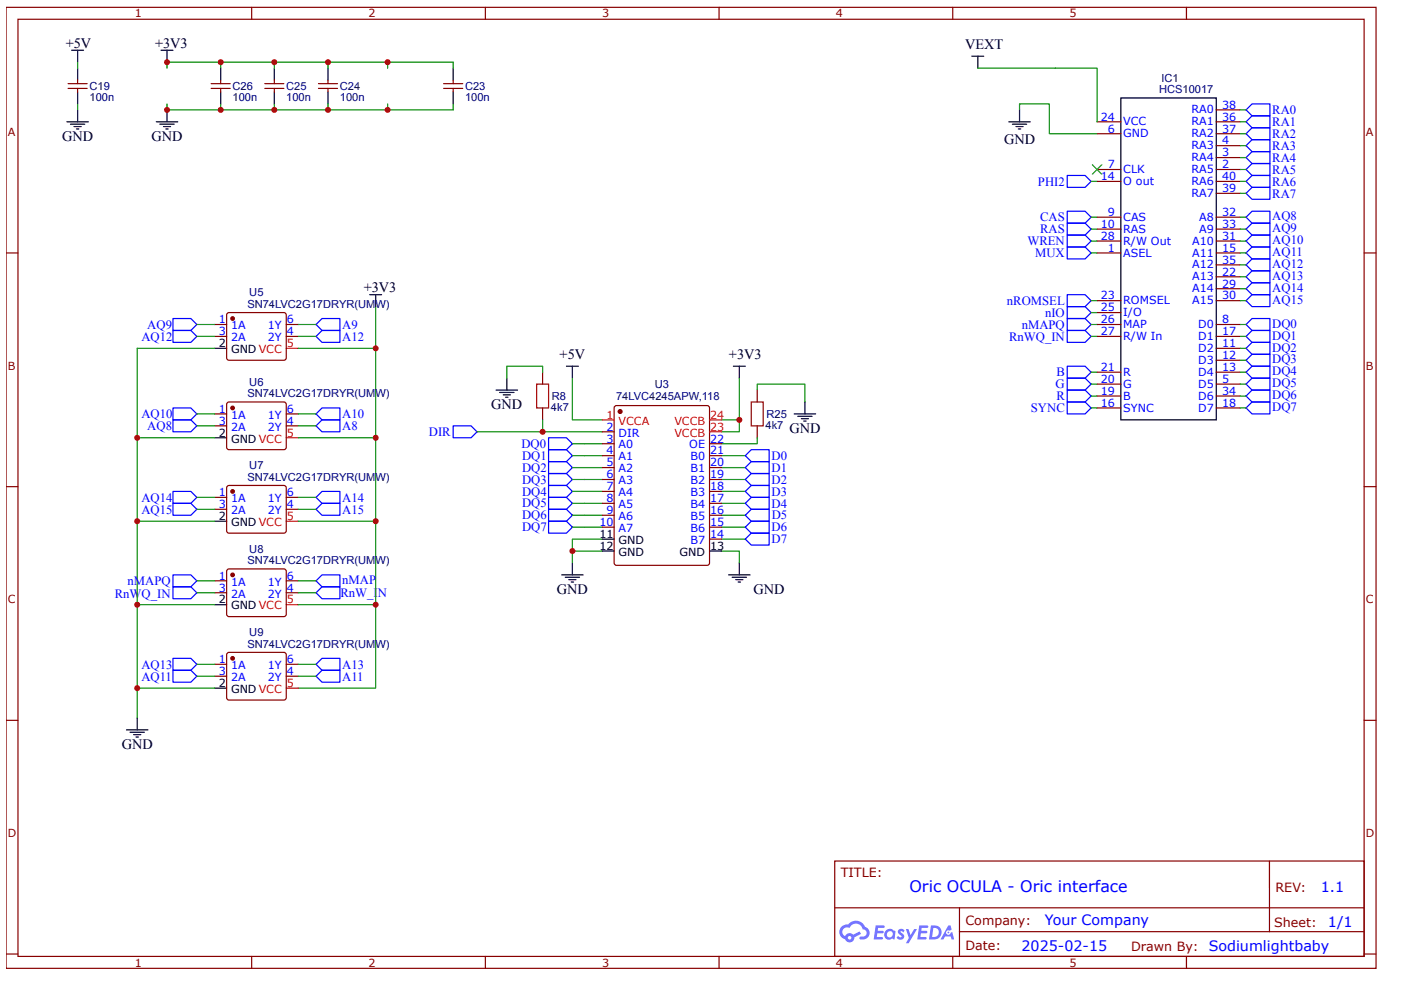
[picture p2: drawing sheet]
<svg xmlns="http://www.w3.org/2000/svg" width="297mm" height="210mm" viewBox="0 0 297 210" stroke-linecap="round" stroke-linejoin="round" font-family="sans-serif">
<g fill="none" stroke="#800" stroke-width=".25">
<path d="M1.3 1.6h290.4v203.7h-290.4zM3.8 4.1h285.4v198.7h-285.4zM53.4 1.6v2.5M102.9 1.6v2.5M152.5 1.6v2.5M202 1.6v2.5M251.6 1.6v2.5M1.3 53.6h2.5M289.2 53.6h2.5M1.3 103.2h2.5M289.2 103.2h2.5M1.3 152.7h2.5"/>
<path d="M289.2 152.7h2.5M177 182.6h112.2v20.2h-112.2zM177 192.5h112.1M203.4 197.5h85.7M203.4 192.5v10.1M269.1 182.6l.1 14.9M1.3 202.3h2.5M53.4 202.8v2.5M102.9 202.8v2.5M152.5 202.8v2.5M202 202.8v2.5M251.6 202.8v2.5"/>
<path d="M289.2 202.3h2.5"/>
</g>
<g fill="#58f">
<path d="M190.6 197.1l.5-.2 .4 .1 .3 .3-.3 .4a.33 .33 0 0 0-.2-.3 .33 .33 0 0 0-.4 .1l.1 .1a.85 .85 0 0 1 .6 .7 .85 .85 0 0 1-.3 .8l-.6 .1-.6-.4 .3-.4 .5 .3 .3-.1-.1-.2a.88 .88 0 0 1-.5-1.3z"/>
<path d="M192.1 197h.5l.5 1.3 .7-1.3h.6l-1.8 3h-.5l.6-1.1z"/>
<path d="M185.7 196.2h1.6l.2 .1-.1 .4h-1.2l-.1 .7h1.1l.2 .2-.3 .3h-1.1l-.1 .8h1.2l.1 .2-.1 .2-1.9 .1z"/>
<path d="M194.9 196.2h1.6l.3 .1-.1 .4h-1.3l-.1 .7h1.1l.2 .2-.3 .3h-1.1l-.1 .8h1.2l.2 .2-.2 .2-1.8 .1z"/>
<path d="M201.1 196.2h.4l.3 .9-.5 .2a.49 .49 0 0 0-.7 .2 .49 .49 0 0 0 .3 .7 .49 .49 0 0 0 .7-.4l.3-.2 .4 1.6h-.6l-.1-.7h-1.2l-.4 .7h-.6z"/>
<path d="M197.4 196.2l-.4 3h.9a1.51 1.51 0 0 0 1.7-1.5 1.51 1.51 0 0 0-1.7-1.5zM197.9 196.7a1.02 1.02 0 0 1 1.1 1.2 1.02 1.02 0 0 1-1.4 .8z"/>
<path d="M187.9 197.2a1.11 1.11 0 0 0-.3 1.6 1.11 1.11 0 0 0 1.6 .2l.5 .2 .2-1.7-.5-.2a1.01 1.01 0 0 0-1.5-.1zM188 198.1a.66 .66 0 0 1 1.3 0 .66 .66 0 0 1-1.3 0z"/>
<path d="M178.4 196.5a1.58 1.58 0 0 0 .8 2.6 1.01 1.01 0 0 0 1.1 .7 1.01 1.01 0 0 0 .8-1.1l1.5-.7-.4-.5-1.3 .7a1.02 1.02 0 0 0-1.7 .3 .99 .99 0 0 1-.5-1.4 .99 .99 0 0 1 1.4-.3 1.48 1.48 0 0 1 1.5-1 1.48 1.48 0 0 1 1.4 1.2 .82 .82 0 0 1 .7 1.1 .82 .82 0 0 1-1.2 .5l-.3 .1v.3a1.4 1.4 0 0 0 2-.6 1.4 1.4 0 0 0-.8-1.9 2.18 2.18 0 0 0-3.7-.5l-.7 .1zM179.7 198.8a.4 .4 0 0 1 .8 0 .4 .4 0 0 1-.8 0z"/>
<circle cx="201.1" cy="197.7" r=".19"/>
</g>
<g fill="none" stroke="#800" stroke-width=".25">
<path d="M14.4 18.7h4.1M14.4 17.7h4.1M16.5 17v.7M16.5 18.7v.8M44.8 18.7h4M44.8 17.7h4M46.8 17v.7M46.8 18.7v.8M56.1 18.7h4.1M56.1 17.7h4.1M58.2 17v.7M58.2 18.7v.8"/>
<path d="M67.5 18.7h4.1M67.5 17.7h4.1M69.5 17v.7M69.5 18.7v.8M94.1 18.7h4M94.1 17.7h4M96.1 17v.7M96.1 18.7v.8M115 78.9v2.5M115 86.5v2.5M160.5 82.7v2.5M160.5 90.3v2.5"/>
</g>
<g fill="none" stroke="#000" stroke-width=".25">
<path d="M15.2 10.7h2.5M16.5 10.7v2.5M16.5 14.5v2.5M16.5 19.5v2.5M34.1 10.7h2.6M35.4 10.7v2.5M46.8 14.5v2.5M46.8 19.5v2.5M58.2 14.5v2.5M58.2 19.5v2.5M69.5 14.5v2.5M69.5 19.5v2.5"/>
<path d="M96.1 14.5v2.5M96.1 19.5v2.5M14.2 25.8h4.5M14.9 26.3h3.1M15.7 26.8h1.5M16.2 27.3h.5M16.5 23.3v2.5M33.1 25.8h4.6M33.9 26.3h3M34.7 26.8h1.5M35.2 27.3h.5M35.4 23.3v2.5"/>
<path d="M120.1 77.6h2.5M121.4 77.6v2.6M155.5 77.6h2.5M156.8 77.6v2.6M105.2 82.7h4.5M105.9 83.2h3.1M106.7 83.7h1.5M107.2 84.2h.5M107.5 80.2v2.5M121.4 119.4v2.5M156.8 119.4v2.5M119.1 121.9h4.5"/>
<path d="M119.8 122.4h3.1M120.6 122.9h1.5M121.1 123.4h.5M154.5 121.9h4.5M155.2 122.4h3.1M156 122.9h1.5M156.5 123.4h.5"/>
</g>
<g fill="none" stroke="#080" stroke-width=".25">
<path d="M16.5 13.2v1.3M35.4 14.5v-1.3h34.1v1.3M46.8 13.2v1.3M58.2 13.2v1.3M69.5 13.2h26.6v1.3M82.2 13.2v1.3M16.5 22v1.3M35.4 22v1.3h34.1v-1.3M46.8 22v1.3M58.2 22v1.3M82.2 22v1.3M96.1 22v1.3h-26.6"/>
<path d="M115 78.9v-1.3h-7.5v2.6M101.1 91.6h26.6M115 89v2.6M121.4 80.2v8.8h6.3M121.4 96.6h6.3M121.4 99.1h6.3M121.4 94.1h6.3M153 96.6h5M153 99.1h5M153 89h3.8M156.8 80.2v11.4h-3.8M160.5 92.8v1.3h-7.5"/>
<path d="M121.4 101.7h6.3M121.4 104.2h6.3M121.4 106.7h6.3M121.4 109.2h6.3M121.4 111.8h6.3M121.4 116.8h6.3M127.7 114.3h-6.3v5.1M153 116.8h3.8v2.6M153 114.3h5M153 101.7h5M153 104.2h5M153 106.7h5"/>
<path d="M153 109.2h5M153 111.8h5"/>
</g>
<g fill="none" stroke="#00f" stroke-width=".25">
<path d="M96.1 90.3h3.8l1.2 1.3-1.2 1.2h-3.8zM116.3 97.9h3.8l1.3 1.2-1.3 1.3h-3.8zM116.3 95.3h3.8l1.3 1.3-1.3 1.3h-3.8zM116.3 92.8h3.8l1.3 1.3-1.3 1.2h-3.8zM158 99.1l1.3-1.2h3.8v2.5h-3.8zM159.3 95.3h3.8v2.6h-3.8l-1.3-1.3zM116.3 110.5h3.8l1.3 1.3-1.3 1.2h-3.8zM116.3 108h3.8l1.3 1.2-1.3 1.3h-3.8zM116.3 105.5h3.8l1.3 1.2-1.3 1.3h-3.8zM116.3 102.9h3.8l1.3 1.3-1.3 1.3h-3.8zM116.3 100.4h3.8l1.3 1.3-1.3 1.2h-3.8zM158 114.3l1.3-1.3h3.8v2.6h-3.8z"/>
<path d="M158 111.8l1.3-1.3h3.8v2.5h-3.8zM158 109.2l1.3-1.2h3.8v2.5h-3.8zM158 104.2l1.3-1.3h3.8v2.6h-3.8zM158 101.7l1.3-1.3h3.8v2.5h-3.8zM159.3 105.5h3.8v2.5h-3.8l-1.3-1.3z"/>
</g>
<path d="M113.8 81.4h2.5v5.1h-2.5zM159.3 85.2h2.5v5.1h-2.5z" fill="none" stroke="#a00000" stroke-width=".25"/>
<circle cx="131.5" cy="87.3" r=".38" fill="#800"/>
<g fill="none" stroke="#800" stroke-width=".25">
<path d="M130.3 86.2l.4-.2h19.2l.5 .2v33.2l-.2 .4-19.5 .1-.4-.3z"/>
<circle cx="131.5" cy="87.3" r=".38"/>
</g>
<circle cx="131.5" cy="87.3" r=".38" fill="#800"/>
<g fill="none" stroke="#800" stroke-width=".25">
<path d="M232.6 35.9h5M232.6 28.4h5M232.6 38.5h5M232.6 25.8h5M257.9 35.9h5M257.9 33.4h5M257.9 30.9h5M257.9 28.4h5M257.9 38.5h5M257.9 25.8h5M257.9 23.3h5M232.6 53.6h5"/>
<path d="M232.6 46h5M232.6 48.6h5M232.6 51.1h5M257.9 53.6h5M257.9 46h5M257.9 48.6h5M257.9 58.7h5M257.9 51.1h5M257.9 56.2h5M257.9 41h5M45.5 68.8h2.6M45.5 71.3h2.6"/>
<path d="M60.7 68.8h2.5M60.7 71.3h2.5M232.6 68.8h5M232.6 78.9h5M232.6 71.3h5M232.6 63.7h5M232.6 66.3h5M257.9 68.8h5M257.9 73.9h5M257.9 76.4h5M257.9 78.9h5M257.9 71.3h5"/>
<path d="M257.9 63.7h5M257.9 61.2h5M127.7 91.6h2.5M127.7 94.1h2.5M127.7 96.6h2.5M127.7 99.1h2.5M150.4 94.1h2.6M150.4 96.6h2.6M150.4 99.1h2.6M232.6 81.4h5M232.6 86.5h5M232.6 84h5"/>
<path d="M257.9 81.4h5M257.9 86.5h5M257.9 84h5M127.7 101.7h2.5M127.7 104.2h2.5M127.7 106.7h2.5M127.7 109.2h2.5M127.7 111.8h2.5M150.4 101.7h2.6M150.4 104.2h2.6M150.4 106.7h2.6M150.4 109.2h2.6"/>
<path d="M150.4 111.8h2.6M150.4 114.3h2.6"/>
<circle cx="131.5" cy="87.3" r=".38"/>
</g>
<path d="M60.7 73.9h2.5M127.7 89h2.5M150.4 89h2.6M150.4 91.6h2.6" fill="none" stroke="#f00" stroke-width=".25"/>
<g fill="none" stroke="#000" stroke-width=".25">
<path d="M206 11.9h2.6M207.3 11.9v2.6M213.9 25.8h4.5M214.6 26.3h3.1M215.4 26.8h1.5M215.9 27.3h.5M216.2 23.3v2.5M237.6 20.8h20.3v68.2h-20.3zM45.5 73.9h2.6M78.4 62.5h2.5M79.7 62.5v2.5M168.4 87.8h4.5"/>
<path d="M169.1 88.3h3.1M169.9 88.8h1.5M170.4 89.3h.5M170.7 85.2v2.6M127.7 114.3h2.5M127.7 116.8h2.5M150.4 116.8h2.6M26.8 154.8h4.6M27.6 155.3h3M28.3 155.8h1.5M28.8 156.3h.5M29.1 152.2v2.6"/>
</g>
<g fill="none" stroke="#00f" stroke-width=".25">
<path d="M226.3 37.2h3.8l1.2 1.3-1.2 1.2h-3.8zM264.2 23.3l1.3-1.3h3.7v2.6h-3.7zM264.2 28.4l1.3-1.3h3.7v2.5h-3.7zM264.2 33.4l1.3-1.3h3.7v2.6h-3.7zM264.2 38.5l1.3-1.3h3.7v2.5h-3.7zM265.5 24.6h3.7v2.5h-3.7l-1.3-1.3zM265.5 29.6h3.7v2.5h-3.7l-1.3-1.2zM265.5 34.7h3.7v2.5h-3.7l-1.3-1.3zM265.5 39.7h3.7v2.6h-3.7l-1.3-1.3zM226.3 44.8h3.8l1.2 1.2-1.2 1.3h-3.8zM226.3 47.3h3.8l1.2 1.3-1.2 1.2h-3.8zM226.3 49.8h3.8l1.2 1.3-1.2 1.3h-3.8z"/>
<path d="M226.3 52.4h3.8l1.2 1.2-1.2 1.3h-3.8zM264.2 46l1.3-1.2h3.7v2.5h-3.7zM264.2 48.6l1.3-1.3h3.7v2.5h-3.7zM264.2 51.1l1.3-1.3h3.7v2.6h-3.7zM264.2 53.6l1.3-1.2h3.7v2.5h-3.7zM264.2 56.2l1.3-1.3h3.7v2.5h-3.7zM264.2 58.7l1.3-1.3h3.7v2.6h-3.7zM36.7 70.1h3.8l1.2 1.2-1.2 1.3h-3.8zM36.7 67.5h3.8l1.2 1.3-1.2 1.3h-3.8zM67 71.3l1.3-1.2h3.8v2.5h-3.8zM68.3 67.5h3.8v2.6h-3.8l-1.3-1.3zM226.3 62.5h3.8l1.2 1.2-1.2 1.3h-3.8z"/>
<path d="M226.3 65h3.8l1.2 1.3-1.2 1.2h-3.8zM226.3 67.5h3.8l1.2 1.3-1.2 1.3h-3.8zM226.3 70.1h3.8l1.2 1.2-1.2 1.3h-3.8zM226.3 77.6h3.8l1.2 1.3-1.2 1.3h-3.8zM264.2 61.2l1.3-1.2h3.7v2.5h-3.7zM264.2 71.3l1.3-1.2h3.7v2.5h-3.7zM264.2 76.4l1.3-1.3h3.7v2.5h-3.7zM264.2 78.9l1.3-1.3h3.7v2.6h-3.7zM265.5 62.5h3.7v2.5h-3.7l-1.3-1.3zM265.5 67.5h3.7v2.6h-3.7l-1.3-1.3zM265.5 72.6h3.7v2.5h-3.7l-1.3-1.2zM36.7 86.5h3.8l1.2 1.3-1.2 1.2h-3.8z"/>
<path d="M36.7 89h3.8l1.2 1.3-1.2 1.3h-3.8zM67 87.8l1.3-1.3h3.8v2.5h-3.8zM68.3 89h3.8v2.6h-3.8l-1.3-1.3zM226.3 80.2h3.8l1.2 1.2-1.2 1.3h-3.8zM226.3 82.7h3.8l1.2 1.3-1.2 1.2h-3.8zM226.3 85.2h3.8l1.2 1.3-1.2 1.3h-3.8zM264.2 81.4l1.3-1.2h3.7v2.5h-3.7zM264.2 84l1.3-1.3h3.7v2.5h-3.7zM264.2 86.5l1.3-1.3h3.7v2.6h-3.7zM36.7 106.7h3.8l1.2 1.3-1.2 1.2h-3.8zM36.7 104.2h3.8l1.2 1.3-1.2 1.2h-3.8zM67 108l1.3-1.3h3.8v2.5h-3.8z"/>
<path d="M67 105.5l1.3-1.3h3.8v2.5h-3.8zM36.7 124.4h3.8l1.2 1.3-1.2 1.2h-3.8zM36.7 139.6h3.8l1.2 1.2-1.2 1.3h-3.8zM36.7 121.9h3.8l1.2 1.3-1.2 1.2h-3.8zM67 125.7l1.3-1.3h3.8v2.5h-3.8zM68.3 121.9h3.8v2.5h-3.8l-1.3-1.2zM36.7 142.1h3.8l1.2 1.3-1.2 1.2h-3.8zM67 140.8l1.3-1.2h3.8v2.5h-3.8zM67 143.4l1.3-1.3h3.8v2.5h-3.8z"/>
</g>
<g fill="none" stroke="#080" stroke-width=".25">
<path d="M207.3 14.5h25.3v11.3M216.2 23.3v-1.3h6.3v6.4h10.1M231.3 38.5h1.3M262.9 38.5h1.3M262.9 23.3h1.3M262.9 25.8h1.3M262.9 28.4h1.3M262.9 30.9h1.3M262.9 33.4h1.3M262.9 35.9h1.3M231.3 46h1.3M231.3 48.6h1.3"/>
<path d="M231.3 51.1h1.3M231.3 53.6h1.3M262.9 46h1.3M262.9 48.6h1.3M262.9 51.1h1.3M262.9 53.6h1.3M262.9 41h1.3M262.9 56.2h1.3M262.9 58.7h1.3M29.1 73.9v78.3M79.7 65v80.9h-16.5M231.3 63.7h1.3"/>
<path d="M231.3 66.3h1.3M231.3 68.8h1.3M231.3 71.3h1.3M231.3 78.9h1.3M262.9 63.7h1.3M262.9 68.8h1.3M262.9 71.3h1.3M262.9 78.9h1.3M262.9 61.2h1.3M262.9 73.9h1.3M262.9 76.4h1.3M160.5 82.7v-1.3h10.2v3.8"/>
<path d="M231.3 81.4h1.3M231.3 84h1.3M231.3 86.5h1.3M262.9 81.4h1.3M262.9 84h1.3M262.9 86.5h1.3"/>
</g>
<path d="M231.6 34.9l2 2zM231.6 36.9l2-2z" fill="#000"/>
<path d="M231.6 34.9l2 2M233.6 34.9l-2 2" fill="none" stroke="#3c3" stroke-width=".25"/>
<circle cx="49.3" cy="67.5" r=".38" fill="#800"/>
<g fill="none" stroke="#800" stroke-width=".25">
<path d="M48.1 66.5l.5-.2h11.8l.3 .5-.1 9.3-.4 .3-11.9-.1-.2-.4zM45.5 87.8h2.6M45.5 90.3h2.6M60.7 87.8h2.5M60.7 90.3h2.5"/>
<circle cx="49.3" cy="67.5" r=".38"/>
</g>
<path d="M60.7 92.8h2.5" fill="none" stroke="#f00" stroke-width=".25"/>
<path d="M45.5 92.8h2.6" fill="none" stroke="#000" stroke-width=".25"/>
<circle cx="49.3" cy="86.5" r=".38" fill="#800"/>
<g fill="none" stroke="#800" stroke-width=".25">
<path d="M48.1 85.5l.5-.3 11.8 .1 .3 .4-.1 9.4-.4 .2h-11.9l-.2-.5zM45.5 105.5h2.6M45.5 108h2.6M60.7 105.5h2.5M60.7 108h2.5"/>
<circle cx="49.3" cy="86.5" r=".38"/>
</g>
<path d="M60.7 110.5h2.5" fill="none" stroke="#f00" stroke-width=".25"/>
<path d="M45.5 110.5h2.6" fill="none" stroke="#000" stroke-width=".25"/>
<circle cx="49.3" cy="104.2" r=".38" fill="#800"/>
<g fill="none" stroke="#800" stroke-width=".25">
<path d="M48.1 103.2l.5-.3 11.8 .1 .3 .4-.1 9.4-.4 .2h-11.9l-.2-.5zM45.5 123.2h2.6M45.5 125.7h2.6M60.7 123.2h2.5M60.7 125.7h2.5"/>
<circle cx="49.3" cy="104.2" r=".38"/>
</g>
<path d="M60.7 128.2h2.5" fill="none" stroke="#f00" stroke-width=".25"/>
<path d="M45.5 128.2h2.6" fill="none" stroke="#000" stroke-width=".25"/>
<circle cx="49.3" cy="121.9" r=".38" fill="#800"/>
<g fill="none" stroke="#800" stroke-width=".25">
<path d="M48.1 120.9l.5-.3 11.8 .1 .3 .4-.1 9.4-.4 .2h-11.9l-.2-.5zM45.5 140.8h2.6M45.5 143.4h2.6M60.7 140.8h2.5M60.7 143.4h2.5"/>
<circle cx="49.3" cy="121.9" r=".38"/>
</g>
<path d="M60.7 145.9h2.5" fill="none" stroke="#f00" stroke-width=".25"/>
<path d="M45.5 145.9h2.6" fill="none" stroke="#000" stroke-width=".25"/>
<circle cx="49.3" cy="139.6" r=".38" fill="#800"/>
<g fill="none" stroke="#800" stroke-width=".25">
<path d="M48.1 138.6l.5-.3 11.8 .1 .3 .4-.1 9.4-.4 .2h-11.9l-.2-.5z"/>
<circle cx="49.3" cy="139.6" r=".38"/>
</g>
<g fill="none" stroke="#080" stroke-width=".25">
<path d="M29.1 73.9h16.4M41.7 68.8h3.8M41.7 71.3h3.8M63.2 73.9h16.5M63.2 68.8h3.8M63.2 71.3h3.8M29.1 92.8h16.4M41.7 87.8h3.8M41.7 90.3h3.8M63.2 92.8h16.5M63.2 87.8h3.8M63.2 90.3h3.8"/>
<path d="M29.1 110.5h16.4M41.7 105.5h3.8M41.7 108h3.8M63.2 110.5h16.5M63.2 105.5h3.8M63.2 108h3.8M29.1 128.2h16.4M41.7 123.2h3.8M41.7 125.7h3.8M63.2 128.2h16.5M63.2 123.2h3.8M63.2 125.7h3.8"/>
<path d="M29.1 145.9h16.4M41.7 140.8h3.8M41.7 143.4h3.8M63.2 140.8h3.8M63.2 143.4h3.8"/>
</g>
<g fill="#c00">
<circle cx="35.4" cy="13.2" r=".63"/>
<circle cx="35.4" cy="23.3" r=".63"/>
<circle cx="46.8" cy="13.2" r=".63"/>
<circle cx="46.8" cy="23.3" r=".63"/>
<circle cx="58.2" cy="23.3" r=".63"/>
<circle cx="58.2" cy="13.2" r=".63"/>
<circle cx="121.4" cy="116.8" r=".63"/>
<circle cx="69.5" cy="13.2" r=".63"/>
<circle cx="69.5" cy="23.3" r=".63"/>
<circle cx="82.2" cy="13.2" r=".63"/>
<circle cx="82.2" cy="23.3" r=".63"/>
<circle cx="156.8" cy="89" r=".63"/>
<circle cx="115" cy="91.6" r=".63"/>
<circle cx="29.1" cy="92.8" r=".63"/>
<circle cx="29.1" cy="110.5" r=".63"/>
<circle cx="29.1" cy="128.2" r=".63"/>
<circle cx="29.1" cy="145.9" r=".63"/>
<circle cx="79.7" cy="73.9" r=".63"/>
<circle cx="79.7" cy="92.8" r=".63"/>
<circle cx="79.7" cy="128.2" r=".63"/>
<circle cx="79.7" cy="110.5" r=".63"/>
</g>
<text font-size="3.4" fill="#00f" x="192.8" y="189">Oric OCULA - Oric interface</text>
<g font-size="3">
<text x="13.9" y="10.2">+5V</text>
<text x="32.9" y="10.2">+3V3</text>
<text x="204.6" y="10.5">VEXT</text>
<text x="13.2" y="29.9">GND</text>
<text x="32.1" y="29.9">GND</text>
<text x="212.9" y="30.6">GND</text>
<text x="77.1" y="62">+3V3</text>
<text x="118.7" y="76.1">+5V</text>
<text x="154.5" y="76.1">+3V3</text>
<text x="104.2" y="86.7">GND</text>
<text x="167.4" y="91.8">GND</text>
<text x="118.1" y="125.9">GND</text>
<text x="159.8" y="125.9">GND</text>
<text x="25.8" y="158.8">GND</text>
</g>
<g font-size="3" fill="#00f">
<text x="280" y="189.2">1.1</text>
<text x="221.5" y="196">Your Company</text>
<text x="281.5" y="196.6">1/1</text>
<text x="216.6" y="201.6">2025-02-15</text>
</g>
<g font-size="2.7" fill="#00f">
<text x="269.8" y="24.2">RA0</text>
<text x="269.8" y="26.8">RA1</text>
<text x="269.8" y="29.3">RA2</text>
<text x="269.8" y="31.8">RA3</text>
<text x="269.8" y="34.3">RA4</text>
<text x="220.1" y="39.4">PHI2</text>
<text x="269.8" y="36.9">RA5</text>
<text x="269.8" y="39.4">RA6</text>
<text x="269.8" y="41.9">RA7</text>
<text x="220.5" y="47">CAS</text>
<text x="269.8" y="46.7">AQ8</text>
<text x="217.8" y="52">WREN</text>
<text x="220.5" y="49.5">RAS</text>
<text x="269.8" y="49.3">AQ9</text>
<text x="269.8" y="51.8">AQ10</text>
<text x="219.5" y="54.5">MUX</text>
<text x="269.8" y="54.3">AQ11</text>
<text x="269.8" y="56.8">AQ12</text>
<text x="269.8" y="59.4">AQ13</text>
<text x="213.5" y="64.7">nROMSEL</text>
<text x="269.8" y="61.9">AQ14</text>
<text x="269.8" y="64.4">AQ15</text>
<text x="31.2" y="69.7">AQ9</text>
<text x="72.6" y="69.7">A9</text>
<text x="216.6" y="69.8">nMAPQ</text>
<text x="221.6" y="67.2">nIO</text>
<text x="269.8" y="69.5">DQ0</text>
<text x="30" y="72.3">AQ12</text>
<text x="72.6" y="72.3">A12</text>
<text x="213.9" y="72.3">RnWQ_IN</text>
<text x="269.8" y="72">DQ1</text>
<text x="269.8" y="74.5">DQ2</text>
<text x="269.8" y="77.1">DQ3</text>
<text x="223.8" y="82.4">G</text>
<text x="224" y="79.8">B</text>
<text x="269.8" y="79.6">DQ4</text>
<text x="269.8" y="82.1">DQ5</text>
<text x="30" y="88.7">AQ10</text>
<text x="72.6" y="88.7">A10</text>
<text x="218.6" y="87.4">SYNC</text>
<text x="224" y="84.9">R</text>
<text x="269.8" y="84.6">DQ6</text>
<text x="269.8" y="87.2">DQ7</text>
<text x="31.2" y="91.2">AQ8</text>
<text x="72.6" y="91.2">A8</text>
<text x="90.9" y="92.5">DIR</text>
<text x="110.6" y="95">DQ0</text>
<text x="110.7" y="100">DQ2</text>
<text x="110.7" y="97.5">DQ1</text>
<text x="163.6" y="100">D1</text>
<text x="163.6" y="97.5">D0</text>
<text x="30" y="106.4">AQ14</text>
<text x="72.6" y="106.4">A14</text>
<text x="110.7" y="107.6">DQ5</text>
<text x="110.7" y="105.1">DQ4</text>
<text x="110.7" y="102.5">DQ3</text>
<text x="163.6" y="107.6">D4</text>
<text x="163.6" y="105.1">D3</text>
<text x="163.6" y="102.6">D2</text>
<text x="30" y="108.9">AQ15</text>
<text x="72.6" y="108.9">A15</text>
<text x="110.7" y="112.7">DQ7</text>
<text x="110.7" y="110.1">DQ6</text>
<text x="163.6" y="112.7">D6</text>
<text x="163.6" y="110.1">D5</text>
<text x="163.6" y="115.2">D7</text>
<text x="27" y="124">nMAPQ</text>
<text x="72.6" y="123.8">nMAP</text>
<text x="24.3" y="126.7">RnWQ_IN</text>
<text x="72.2" y="126.5">RnW_IN</text>
<text x="30" y="141.8">AQ13</text>
<text x="72.6" y="141.8">A13</text>
<text x="30" y="144.3">AQ11</text>
<text x="72.6" y="144.3">A11</text>
</g>
<g font-size="2.7" fill="#800">
<text x="178.2" y="185.8">TITLE:</text>
<text x="270.4" y="189.2">REV:</text>
<text x="204.7" y="196">Company:</text>
<text x="270.2" y="196.5">Sheet:</text>
<text x="204.7" y="201.5">Date:</text>
<text x="239.8" y="201.6">Drawn By: Sodiumlightbaby</text>
</g>
<g font-size="2.4" fill="#800">
<text x="28.6" y="3.7">1</text>
<text x="78.1" y="3.7">2</text>
<text x="127.7" y="3.7">3</text>
<text x="177.2" y="3.7">4</text>
<text x="226.8" y="3.7">5</text>
<text x="1.7" y="28.9">A</text>
<text x="289.6" y="28.9">A</text>
<text x="1.7" y="78.4">B</text>
<text x="289.6" y="78.4">B</text>
<text x="1.7" y="128">C</text>
<text x="289.6" y="128">C</text>
<text x="1.7" y="177.5">D</text>
<text x="289.6" y="177.5">D</text>
<text x="28.6" y="204.9">1</text>
<text x="78.1" y="204.9">2</text>
<text x="127.7" y="204.9">3</text>
<text x="177.2" y="204.9">4</text>
<text x="226.8" y="204.9">5</text>
</g>
<g font-size="2.4" fill="#000080">
<text x="246.3" y="17.5">IC1</text>
<text x="19" y="21.3">100n</text>
<text x="19" y="19.1">C19</text>
<text x="49.3" y="21.3">100n</text>
<text x="49.3" y="19.1">C26</text>
<text x="60.7" y="21.3">100n</text>
<text x="60.7" y="19.1">C25</text>
<text x="72.1" y="21.3">100n</text>
<text x="72.1" y="19.1">C24</text>
<text x="98.6" y="21.3">100n</text>
<text x="98.6" y="19.1">C23</text>
<text x="245.7" y="19.8">HCS10017</text>
<text x="52.4" y="65.3">SN74LVC2G17DRYR(UMW)</text>
<text x="52.9" y="62.9">U5</text>
<text x="52.9" y="81.8">U6</text>
<text x="138.8" y="82.3">U3</text>
<text x="52.4" y="84.2">SN74LVC2G17DRYR(UMW)</text>
<text x="116.8" y="87.2">4k7</text>
<text x="117" y="84.8">R8</text>
<text x="130.6" y="84.8">74LVC4245APW,118</text>
<text x="162.5" y="88.6">R25</text>
<text x="162.3" y="91">4k7</text>
<text x="52.4" y="101.9">SN74LVC2G17DRYR(UMW)</text>
<text x="52.9" y="99.5">U7</text>
<text x="52.4" y="119.6">SN74LVC2G17DRYR(UMW)</text>
<text x="52.9" y="117.2">U8</text>
<text x="52.4" y="137.3">SN74LVC2G17DRYR(UMW)</text>
<text x="52.9" y="134.9">U9</text>
</g>
<g font-size="2.4" fill="#00f">
<text x="259.1" y="23">38</text>
<text x="233.4" y="25.6">24</text>
<text x="234.9" y="28.1">6</text>
<text x="238.2" y="29.1">GND</text>
<text x="238.2" y="26.6">VCC</text>
<text x="252.6" y="26.6">RA1</text>
<text x="252.6" y="29.1">RA2</text>
<text x="252.6" y="24.1">RA0</text>
<text x="259.1" y="25.6">36</text>
<text x="259.1" y="28.1">37</text>
<text x="234.9" y="35.7">7</text>
<text x="252.6" y="34.2">RA4</text>
<text x="252.6" y="31.6">RA3</text>
<text x="259.1" y="35.7">2</text>
<text x="259.1" y="33.2">3</text>
<text x="259.1" y="30.6">4</text>
<text x="233.4" y="38.2">14</text>
<text x="238.2" y="36.7">CLK</text>
<text x="238.2" y="39.2">O out</text>
<text x="252.6" y="36.7">RA5</text>
<text x="252.6" y="41.8">RA7</text>
<text x="252.6" y="39.2">RA6</text>
<text x="259.1" y="40.7">39</text>
<text x="259.1" y="38.2">40</text>
<text x="234.9" y="45.8">9</text>
<text x="238.2" y="46.8">CAS</text>
<text x="254.3" y="46.8">A8</text>
<text x="259.1" y="45.8">32</text>
<text x="233.4" y="48.3">10</text>
<text x="233.4" y="50.9">28</text>
<text x="234.9" y="53.4">1</text>
<text x="238.2" y="49.3">RAS</text>
<text x="238.2" y="51.9">R/W Out</text>
<text x="252.8" y="51.9">A10</text>
<text x="254.3" y="49.3">A9</text>
<text x="259.1" y="53.4">15</text>
<text x="259.1" y="50.9">31</text>
<text x="259.1" y="48.3">33</text>
<text x="238.2" y="54.4">ASEL</text>
<text x="252.8" y="54.4">A11</text>
<text x="252.8" y="59.4">A13</text>
<text x="252.8" y="56.9">A12</text>
<text x="259.1" y="58.4">22</text>
<text x="259.1" y="55.9">35</text>
<text x="233.4" y="63.5">23</text>
<text x="238.2" y="64.5">ROMSEL</text>
<text x="252.8" y="62">A14</text>
<text x="252.8" y="64.5">A15</text>
<text x="259.1" y="61">29</text>
<text x="259.1" y="63.5">30</text>
<text x="46.4" y="71.1">3</text>
<text x="46.4" y="68.5">1</text>
<text x="49" y="69.8">1A</text>
<text x="56.8" y="69.8">1Y</text>
<text x="60.8" y="68.5">6</text>
<text x="60.8" y="71.1">4</text>
<text x="233.4" y="66">25</text>
<text x="233.4" y="68.5">26</text>
<text x="233.4" y="71.1">27</text>
<text x="238.2" y="67">I/O</text>
<text x="238.2" y="69.6">MAP</text>
<text x="254.1" y="69.6">D0</text>
<text x="259.1" y="68.5">8</text>
<text x="259.1" y="71.1">17</text>
<text x="49" y="72.3">2A</text>
<text x="56.8" y="72.3">2Y</text>
<text x="238.2" y="72.1">R/W In</text>
<text x="254.1" y="74.6">D2</text>
<text x="254.1" y="77.1">D3</text>
<text x="254.1" y="72.1">D1</text>
<text x="259.1" y="73.6">11</text>
<text x="259.1" y="76.1">12</text>
<text x="233.4" y="83.7">19</text>
<text x="233.4" y="81.2">20</text>
<text x="233.4" y="78.7">21</text>
<text x="238.2" y="82.2">G</text>
<text x="238.2" y="79.7">R</text>
<text x="254.1" y="82.2">D5</text>
<text x="254.1" y="79.7">D4</text>
<text x="259.1" y="81.2">5</text>
<text x="259.1" y="78.7">13</text>
<text x="259.1" y="83.7">34</text>
<text x="46.4" y="87.5">1</text>
<text x="49" y="88.8">1A</text>
<text x="56.8" y="88.8">1Y</text>
<text x="60.8" y="87.5">6</text>
<text x="233.4" y="86.2">16</text>
<text x="238.2" y="87.3">SYNC</text>
<text x="238.2" y="84.7">B</text>
<text x="254.1" y="87.3">D7</text>
<text x="254.1" y="84.7">D6</text>
<text x="259.1" y="86.2">18</text>
<text x="46.4" y="90">3</text>
<text x="49" y="91.3">2A</text>
<text x="56.8" y="91.3">2Y</text>
<text x="60.8" y="90">4</text>
<text x="128.6" y="91.3">2</text>
<text x="128.6" y="93.8">3</text>
<text x="131.1" y="92.6">DIR</text>
<text x="131.1" y="95.1">A0</text>
<text x="146.1" y="95.1">OE</text>
<text x="150.6" y="93.8">22</text>
<text x="128.6" y="96.4">4</text>
<text x="128.6" y="98.9">5</text>
<text x="128.6" y="101.4">6</text>
<text x="131.1" y="97.6">A1</text>
<text x="131.1" y="100.1">A2</text>
<text x="146.4" y="100.1">B1</text>
<text x="146.4" y="97.6">B0</text>
<text x="150.6" y="101.4">19</text>
<text x="150.6" y="98.9">20</text>
<text x="150.6" y="96.4">21</text>
<text x="46.4" y="107.7">3</text>
<text x="46.4" y="105.2">1</text>
<text x="49" y="106.5">1A</text>
<text x="56.8" y="106.5">1Y</text>
<text x="60.8" y="105.2">6</text>
<text x="60.8" y="107.7">4</text>
<text x="128.6" y="103.9">7</text>
<text x="128.6" y="106.5">8</text>
<text x="131.1" y="102.7">A3</text>
<text x="131.1" y="105.2">A4</text>
<text x="131.1" y="107.7">A5</text>
<text x="146.4" y="107.7">B4</text>
<text x="146.4" y="105.2">B3</text>
<text x="146.4" y="102.7">B2</text>
<text x="150.6" y="106.5">17</text>
<text x="150.6" y="103.9">18</text>
<text x="49" y="109">2A</text>
<text x="56.8" y="109">2Y</text>
<text x="127.1" y="111.5">10</text>
<text x="128.6" y="109">9</text>
<text x="131.1" y="110.3">A6</text>
<text x="131.1" y="112.8">A7</text>
<text x="146.4" y="112.8">B6</text>
<text x="146.4" y="110.3">B5</text>
<text x="150.6" y="111.5">15</text>
<text x="150.6" y="109">16</text>
<text x="146.4" y="115.3">B7</text>
<text x="150.6" y="114.1">14</text>
<text x="46.4" y="125.4">3</text>
<text x="46.4" y="122.9">1</text>
<text x="49" y="124.2">1A</text>
<text x="56.8" y="124.2">1Y</text>
<text x="60.8" y="122.9">6</text>
<text x="60.8" y="125.4">4</text>
<text x="49" y="126.7">2A</text>
<text x="56.8" y="126.7">2Y</text>
<text x="46.4" y="143.1">3</text>
<text x="46.4" y="140.6">1</text>
<text x="49" y="141.9">1A</text>
<text x="56.8" y="141.9">1Y</text>
<text x="60.8" y="140.6">6</text>
<text x="60.8" y="143.1">4</text>
<text x="49" y="144.4">2A</text>
<text x="56.8" y="144.4">2Y</text>
</g>
<g font-size="2.4">
<text x="46.4" y="73.6">2</text>
<text x="49" y="74.9">GND VCC</text>
<text x="46.4" y="92.6">2</text>
<text x="49" y="93.8">GND VCC</text>
<text x="46.4" y="110.3">2</text>
<text x="49" y="111.5">GND VCC</text>
<text x="127.1" y="114.1">11</text>
<text x="127.1" y="116.6">12</text>
<text x="131.1" y="115.3">GND</text>
<text x="131.1" y="117.8">GND</text>
<text x="144.1" y="117.8">GND</text>
<text x="150.6" y="116.6">13</text>
<text x="46.4" y="128">2</text>
<text x="49" y="129.2">GND VCC</text>
<text x="46.4" y="145.7">2</text>
<text x="49" y="146.9">GND VCC</text>
</g>
<g font-size="2.4" fill="#f00">
<text x="60.8" y="73.6">5</text>
<text x="128.6" y="88.8">1</text>
<text x="150.6" y="88.8">24</text>
<text x="60.8" y="92.6">5</text>
<text x="131.1" y="90">VCCA</text>
<text x="143" y="92.6">VCCB</text>
<text x="143" y="90">VCCB</text>
<text x="150.6" y="91.3">23</text>
<text x="60.8" y="110.3">5</text>
<text x="60.8" y="128">5</text>
<text x="60.8" y="145.7">5</text>
</g>
</svg>
